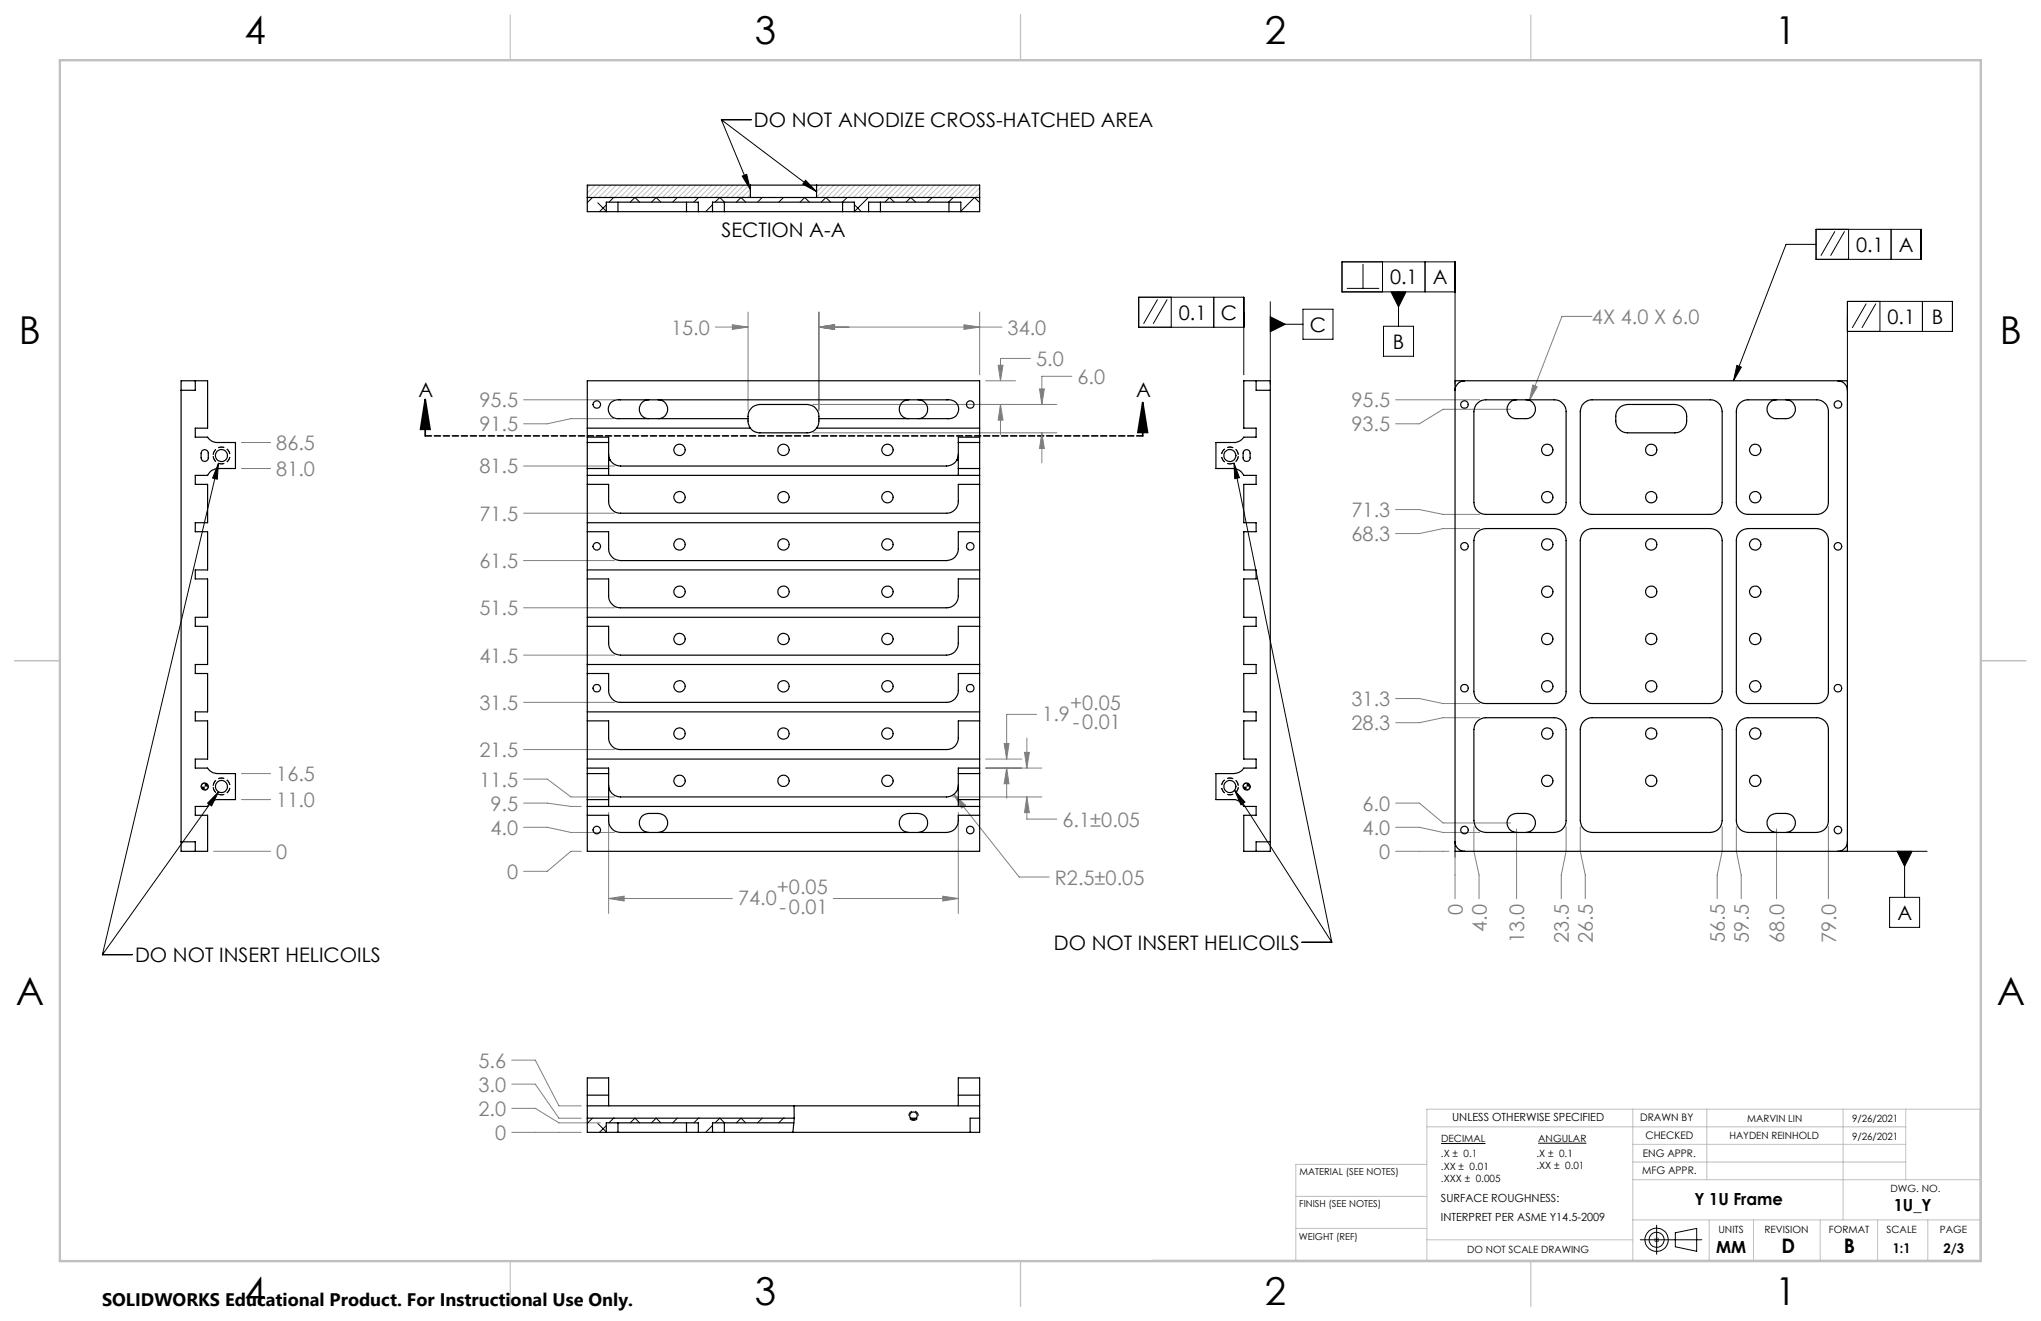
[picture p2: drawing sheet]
<svg xmlns="http://www.w3.org/2000/svg" width="432mm" height="279mm" viewBox="0 0 432 279" stroke-linecap="round" stroke-linejoin="round" font-family="sans-serif">
<g fill="none" stroke="#000" stroke-width=".21">
<path d="M152.6 25.3h6.4M152.6 25.3l20.2 15.2M152.6 25.3l6.2 14.8M157 37.3l1-.4 .7 3.2zM170.4 38.1l2.4 2.4-3-1.6zM288.4 55.8v5.2M292.5 55.4v6.3M301.5 55.4v6.3M384.2 48.5h22.2v6.4h-22.2zM384.2 51.7h-6.3l-11.2 28.8M388.2 48.9l-3 5.2M390.2 48.9l-2.9 5.2"/>
<path d="M391.1 48.5v6.4M400.1 48.5v6.4M244.9 63.3l-3 5.2M246.9 63.3l-2.9 5.2M247.8 62.9v6.3M256.8 62.9v6.3M263.1 69.2h-22.2v-6.3h22.2v16.4M268.7 67l3.2 1.6-3.2 1.6zM268.7 68.6h7M268.7 63.8v17.5M275.7 65.4h6.3v6.4h-6.3zM284.9 61h6.9"/>
<path d="M292.7 69h6.3v6.4h-6.3zM294.3 61.7h3.2l-1.6 3.2zM295.9 61.7v7.3M307.8 61.7h-23.9v-6.3h23.9v25.9M367.5 77.3l.9 .3-1.7 2.9zM390.8 70.1h22.3v-6.4h-22.3v17.6M394.8 64.2l-2.9 5.2M396.9 64.2l-3 5.2M397.7 63.7v6.4M406.7 63.7v6.4M46.2 98l-24.5 103.9M46.2 98l-.2 3.4-1-.3z"/>
<path d="M261.1 97.9l20.7 101.4M261.1 97.9l1.1 3.1-1 .2zM43.3 165.6a.77 .77 0 0 0-.8 .8M44.1 166.4a.78 .78 0 0 1-.8 .7M46.2 167.5l-24.5 34.4M46.2 167.5l-1.4 3-.9-.6zM261.2 167.1l2.2 2.6-.9 .5zM261.2 167.1l20.6 32.2M263.7 165.6a.72 .72 0 0 0-.7 .8M264.5 166.4a.78 .78 0 0 1-.8 .7M275.4 199.3h6.4M390.1 180.1h17.6"/>
<path d="M399.8 189.8h6.3v6.3h-6.3zM401.4 180.1h3.1l-1.6 3.1zM402.9 180.1v9.7M21.7 201.9h6.3M304.9 241.9h9.4M325.4 241.8h10.2M350.5 259.2v6.1M347 262.2h13M350.1 261.9l.7 .7M350.8 261.9l-.7 .7M354.4 260.7l4.6-.9v4.9l-4.6-1z"/>
<circle cx="350.5" cy="262.2" r="2.45"/>
<circle cx="350.5" cy="262.2" r="1.59"/>
</g>
<path d="M90 84.5l1 6.3h-2zM90 84.5v7.7M241.8 85.1l1 6.4h-2.1zM241.8 85.1v7.1" fill="none" stroke="#000" stroke-width=".35"/>
<g fill="none" stroke="#c0c0c0" stroke-width=".21">
<path d="M124.8 39.2l-.6 .5M125.9 39.2l-1.7 1.6M127 39.2l-2.6 2.6M128.1 39.2l-2.5 2.6M129.3 39.2l-2.6 2.6M130.4 39.2l-2.6 2.6M131.5 39.2l-2.6 2.6M132.6 39.2l-2.6 2.6M133.8 39.2l-2.6 2.6M134.9 39.2l-2.6 2.6M136 39.2l-2.6 2.6M137.1 39.2l-2.6 2.6"/>
<path d="M138.3 39.2l-2.7 2.6M139.4 39.2l-2.6 2.6M140.5 39.2l-2.6 2.6M141.6 39.2l-2.6 2.6M142.7 39.2l-2.6 2.6M143.9 39.2l-2.6 2.6M145 39.2l-2.6 2.6M146.1 39.2l-2.6 2.6M147.2 39.2l-2.6 2.6M148.3 39.2l-2.6 2.6M149.5 39.2l-2.6 2.6M150.6 39.2l-2.6 2.6"/>
<path d="M151.7 39.2l-2.6 2.6M152.8 39.2l-2.6 2.6M154 39.2l-2.6 2.6M155.1 39.2l-2.6 2.6M156.2 39.2l-2.6 2.6M157.3 39.2l-2.6 2.6M158.5 39.2l-2.6 2.6M173 39.2l-.2 .3M174.2 39.2l-1.4 1.4M175.3 39.2l-2.5 2.5M176.4 39.2l-2.6 2.6M177.5 39.2l-2.6 2.6"/>
<path d="M178.6 39.2l-2.5 2.6M179.8 39.2l-2.6 2.6M180.9 39.2l-2.6 2.6M182 39.2l-2.6 2.6M183.2 39.2l-2.6 2.6M184.3 39.2l-2.6 2.6M185.4 39.2l-2.6 2.6M186.5 39.2l-2.6 2.6M187.6 39.2l-2.6 2.6M188.8 39.2l-2.6 2.6M189.9 39.2l-2.6 2.6M191 39.2l-2.6 2.6"/>
<path d="M192.1 39.2l-2.6 2.6M193.3 39.2l-2.7 2.6M194.4 39.2l-2.6 2.6M195.5 39.2l-2.6 2.6M196.6 39.2l-2.6 2.6M197.7 39.2l-2.5 2.6M198.9 39.2l-2.6 2.6M200 39.2l-2.6 2.6M201.1 39.2l-2.6 2.6M202.2 39.2l-2.6 2.6M203.3 39.2l-2.5 2.6M204.5 39.2l-2.6 2.6"/>
<path d="M205.6 39.2l-2.6 2.6M206.7 39.2l-2.6 2.6M207.3 39.8l-2.1 2M158.8 40l-1.8 1.8M158.8 41.1l-.7 .7M207.3 40.9l-.9 .9M301.9 238.3h101.3M345.4 234.6v32M361.1 234.6v14.9M389.9 234.6v23.4M403.2 234.6v14.9M274.1 253h27.8"/>
<path d="M274.1 259.8h27.8M301.9 246.3h-27.8v20.3M345.4 249.5h73.5M345.4 258h73.5M345.4 242h57.8M345.4 245.8h57.8M361.6 258v8.6M371 258v8.6M385.1 258v8.6M397.2 258v8.6M407.8 258v8.6M243.9 266.6h175"/>
<path d="M301.9 262.2h43.5M350 262.2h1M350.1 261.9l.7 .7M350.5 261.7v1M350.8 261.9l-.7 .7M418.9 265.1v-30.5h-117v32"/>
</g>
<g fill="none" stroke="#808080" stroke-width=".21">
<path d="M151.3 69.2h7M154.9 68.7l3.4 .5-3.4 .5zM158.3 66v20.8M173.2 69.2l3.4-.5v1zM173.2 66v20.8M173.2 69.2h38.8M203.9 68.7l3.4 .5-3.4 .5zM207.3 66v13.3M211.2 77.3h1l-.5 3.2zM218 75.8h-6.3v4.7M226.8 79.6h-6.4v5.9M336.8 66.9h-6.4l-6.8 17.8"/>
<path d="M51.1 99.1h6.2M51.1 93.6h6.2M110.8 84.6h19.2M110.8 98.6h19.2M129.8 88.5h-9l-5 1.1h-5M172 85.5h51.6M172 91.5h51.6M208.5 80.5h6.3M211.7 85.5l.5 3.4h-1zM211.7 85.5v6.4M219.9 82.3h1l-.5 3.2zM220.4 91.5l.5 3.4h-1z"/>
<path d="M220.4 91.5v6.4M295.3 84.6h17.8M319.6 86.6h-14.3l-5 3h-5M324.3 81.4l.9 .4-1.6 2.9zM110.8 118.6h19.2M110.8 108.5h19.2M295.3 107.8h5l5 1h7.8M313.1 111.8h-7.8l-5 1.1h-5M110.8 138.6h19.2M110.8 128.6h19.2M110.8 158.5h19.2M110.8 148.6h19.2"/>
<path d="M212.4 157.3h1.1l-.5 3.2zM216.7 159.1h1.1l-.6 3.4zM217.2 156.1v6.4M219.3 151.1h-6.3v9.4M295.3 147.7h5l5 1.1h7.8M313.1 151.8h-7.8l-5 1.1h-5M51.1 169.1h6.2M51.1 163.6h6.2M110.8 175h5l5 1.1h9.2M110.8 169.9h5l5 .7h2.2M110.8 164.8h5l5 3.8h9.2M128.8 171.8v21.4"/>
<path d="M201.5 168.6h18.9M201.8 168l2.5 2.3-.9 .6zM201.8 168l13.8 17.5h6.4M202.7 171.8v21.4M208.5 160.5h7.6M208.5 162.5h11.9M213 162.5l.5 3.3h-1.1zM213 162.5v6.3M217.2 168.6l.6 3.3h-1.1zM217.2 168.6v4.6h6.4M295.3 175h5l5 1.1h7.8M295.3 169.9h5l5 4.2h14.3"/>
<path d="M311.8 174.8v5.3l1.1 5v5M320.9 175.3v14.8M331.3 174.8v5.3l-1 5v5M334.3 174.8v5.3l1.1 5v5M364.3 174.8v5.3l-1 5v5M367.3 174.8v5.3l1.1 5v5M375.8 175.3v14.8M386.8 174.8v15.3M45.2 180.1h12.1M123 180.1h-2.2l-5 4.2h-5M128.8 190l3.2-.5v1.1zM128.8 190h26.1"/>
<path d="M176.3 190h26.4M199.5 189.5l3.2 .5-3.2 .6zM295.3 180.1h11.3M307.8 180.1v10M108.3 239.5h14.7M108.3 234.4h4.9l5.1 3.1h8.7M108.3 229.3h4.9l5.1 7.2h4.7M108.3 224.2h4.9l5.1 9.7h4.7"/>
</g>
<path d="M45.1 96.3a1.77 1.77 0 0 0 2.6 1.6 1.77 1.77 0 0 0 .2-3 1.77 1.77 0 0 0-2.8 1.2v.2M45.1 96.3a1.77 1.77 0 0 1 2.6-1.5 1.77 1.77 0 0 1 .2 3 1.77 1.77 0 0 1-2.8-1.3v-.2M262 96.3a1.78 1.78 0 0 1-2.6 1.6 1.78 1.78 0 0 1-.2-3 1.78 1.78 0 0 1 2.8 1.2v.2M262 96.3a1.78 1.78 0 0 0-2.6-1.5 1.78 1.78 0 0 0-.2 3 1.78 1.78 0 0 0 2.8-1.3v-.2M45.1 166.3a1.77 1.77 0 0 0 2.6 1.6 1.77 1.77 0 0 0 .2-3 1.77 1.77 0 0 0-2.8 1.2v.2M45.1 166.3a1.77 1.77 0 0 1 2.6-1.5 1.77 1.77 0 0 1 .2 3 1.77 1.77 0 0 1-2.8-1.3v-.2M262 166.3a1.78 1.78 0 0 1-2.6 1.6 1.78 1.78 0 0 1-.2-3 1.78 1.78 0 0 1 2.8 1.2v.2M262 166.3a1.78 1.78 0 0 0-2.6-1.5 1.78 1.78 0 0 0-.2 3 1.78 1.78 0 0 0 2.8-1.3v-.2" fill="none" stroke="#000" stroke-width=".21" stroke-dasharray="1.3 .6" stroke-dashoffset="-.2" stroke-linecap="butt"/>
<path d="M193.3 237a1 1 0 0 1-.9-1.5 1 1 0 0 1 1.7-.1 1 1 0 0 1-.7 1.6h-.1" fill="none" stroke="#000" stroke-width=".21" stroke-dasharray="1.3 .6" stroke-dashoffset=".4" stroke-linecap="butt"/>
<path d="M241.8 92.2h-151.8" fill="none" stroke="#000" stroke-width=".35" stroke-dasharray="1.3 .6"/>
<path d="M418.9 234.6v32" fill="none" stroke="#c0c0c0" stroke-width=".21" stroke-dasharray="15.2 1.3 1.3 1.3" stroke-dashoffset="1.2"/>
<path d="M108 3.2v9.5M215.9 3.2v9.5M323.8 3.2v9.5M3.1 139.7h9.6M419.1 139.7h9.5M108 266.7v9.6M215.9 266.7v9.6M323.8 266.7v9.6" fill="none" stroke="#c0c0c0" stroke-width=".25"/>
<path d="M12.7 12.7h406.4v254h-406.4z" fill="none" stroke="#c0c0c0" stroke-width=".5"/>
<g fill="#000">
<path d="M241.8 85.1l1 6.4h-2.1zM90 84.5l1 6.3h-2z"/>
<path d="M367.5 77.3l.9 .3-1.7 2.9zM401.4 180.1l1.5 3.1 1.6-3.1zM294.3 61.7l1.6 3.2 1.6-3.2zM170.4 38.1l2.4 2.4-3-1.6zM157 37.3l1-.4 .7 3.2z"/>
</g>
<path d="M173.2 69.2l3.4-.5v1zM154.9 68.7l3.4 .5-3.4 .5zM173.2 69.2l3.4-.5v1zM203.9 68.7l3.4 .5-3.4 .5zM219.9 82.3h1l-.5 3.2zM220.4 91.5l.5 3.4h-1zM211.7 85.5l.5 3.4h-1zM211.2 77.3h1l-.5 3.2zM212.4 157.3h1.1l-.5 3.2zM213 162.5l.5 3.3h-1.1zM217.2 168.6l.6 3.3h-1.1zM216.7 159.1h1.1l-.6 3.4zM199.5 189.5l3.2 .5-3.2 .6zM128.8 190l3.2-.5v1.1zM201.8 168l1.6 2.9 .9-.6zM324.3 81.4l-.7 3.3 1.6-2.9z" fill="#808080"/>
<path d="M46.2 167.5l-1.4 3-.9-.6zM46.2 98l-.2 3.4-1-.3zM42.5 166.4a.78 .78 0 0 0 .8 .7v-.7zM43.3 165.6v.8h.8a.78 .78 0 0 0-.8-.8zM261.1 97.9l1.1 3.1-1 .2zM261.2 167.1l2.2 2.6-.9 .5zM268.7 67l3.2 1.6-3.2 1.6zM263 166.4a.78 .78 0 0 0 .7 .7v-.7zM263.7 165.6v.8h.8a.78 .78 0 0 0-.8-.8z" fill="#000"/>
<g fill="none" stroke="#000" stroke-width=".25">
<path d="M158.8 39.2v2.6M172.8 39.2v2.6M124.2 41.8h83.1M128.3 44.8h2.4M128.3 44.8h-4.1v-5.6h83.1v5.6h-4M128.3 44.8v-2h19.4v2M130.7 42.8v2M130.7 44.8h14.5M145.2 44.8h2.5M145.2 42.8v2M147.7 44.8h3M150.7 44.8h2.5"/>
<path d="M150.7 44.8v-2h30.1v2M153.2 42.8v2M153.2 44.8h25.1M178.3 44.8h2.5M178.3 42.8v2M180.8 44.8h3M183.8 44.8h2.5M183.8 44.8v-2h19.5v2M186.3 44.8h14.5M186.3 42.8v2M200.8 44.8h2.5M200.8 42.8v2"/>
<path d="M38.3 82.5v-2h5.6v10.1h-2.6v1.9h2.6a2.33 2.33 0 0 0 2.1 1.1h3.8v5.5h-3.6a2.47 2.47 0 0 0-2.3 1.4h-2.6v1.9h2.6v8.2h-2.6v1.9h2.6v8h-2.6v1.9h2.6v8.2h-2.6v1.9h2.6v8h-2.6v2h2.6v8.1h-2.6v1.9h2.6v8h-2.6v2h2.6a2.46 2.46 0 0 0 2.1 1.1h3.8v5.5h-3.6a2.47 2.47 0 0 0-2.3 1.5h-2.6v1.8h2.6v7.7h-5.6v-2.1M38.3 82.5v95.5M41.3 80.5v2h-3M42.7 95.4a.77 .77 0 0 1 .9-.3 .77 .77 0 0 1 .5 .7v1a.76 .76 0 0 1-.8 .8 .76 .76 0 0 1-.8-.8v-1zM124.2 99.1v1.4M124.2 92.5h4.6v1.1M124.2 92.5v1.1M124.2 99.1h4.6M124.2 92.5v-12h83.1v12M124.2 93.6v5.5M124.2 93.6h4.6M124.2 90.6h34.6"/>
<path d="M128.8 99.1v1.4M128.8 96.1l.1 .7M128.8 93.6v5.5M128.8 97.3h.3M128.8 96.8h.1M128.9 96.8l.2 .5M129.1 97.3a2.57 2.57 0 0 0 2.2 1.3h69a2.57 2.57 0 0 0 2.1-1.3M137.3 84.6a1.99 1.99 0 0 0-2 2 1.99 1.99 0 0 0 2 1.9M139.2 84.6a1.99 1.99 0 0 1 2.1 2 1.99 1.99 0 0 1-2.1 1.9M158.3 88.5h-27.2a2.04 2.04 0 0 1-2.4-2.1 2.04 2.04 0 0 1 2.6-1.8h69a2.04 2.04 0 0 1 2.5 1.9 2.04 2.04 0 0 1-2.4 2h-27.2M158.8 90.6l-.4-.7a4.7 4.7 0 0 1 .3-3.2 2.38 2.38 0 0 1 2.1-1.2h9.9a2.72 2.72 0 0 1 2.5 3.5l-.1 .9-.3 .7M158.8 90.6a2.41 2.41 0 0 0 2 .9h9.9a2.41 2.41 0 0 0 2.1-.9"/>
<path d="M172.8 90.6h34.5M192.3 84.6a1.99 1.99 0 0 0-2 2 1.99 1.99 0 0 0 2 1.9M194.2 84.6a1.99 1.99 0 0 1 2.1 2 1.99 1.99 0 0 1-2.1 1.9M202.4 97.3h.3M202.6 96.8l-.2 .5M202.6 96.8h.1M202.7 99.1v1.4M202.7 96.1l-.1 .7M202.7 99.1h4.6M202.7 93.6h4.6M202.7 93.6v5.5M207.3 99.1v1.4"/>
<path d="M207.3 92.5v1.1M207.3 92.5h-4.6v1.1M207.3 93.6v5.5M263.2 95.4a.74 .74 0 0 1 .8-.3 .74 .74 0 0 1 .5 .7v1a.74 .74 0 0 1-.8 .8 .74 .74 0 0 1-.7-.8v-1zM265.7 80.5v2h3M268.7 82.5v-2h-5.6v10.1h2.6v1.9h-2.6a2.44 2.44 0 0 1-2.1 1.1h-3.8v5.5h3.7a2.47 2.47 0 0 1 2.2 1.4h2.6v1.9h-2.6v8.2h2.6v1.9h-2.6v8h2.6v1.9h-2.6v8.2h2.6v1.9h-2.6v8h2.6v2h-2.6v8.1h2.6v1.9h-2.6v8h2.6v2h-2.6a2.58 2.58 0 0 1-2.1 1.1h-3.8v5.5h3.7a2.47 2.47 0 0 1 2.2 1.5h2.6v1.8h-2.6v7.7h5.6v-2.1M268.7 82.5v95.5M307.8 80.5h83v99.6h-83zM309.8 80.5a2.05 2.05 0 0 0-2 2.1M312.6 85.3a2.32 2.32 0 0 1 1.7-.7h14.5a2.53 2.53 0 0 1 2.5 2.5v19.2a2.53 2.53 0 0 1-2.5 2.5h-14.5a2.53 2.53 0 0 1-2.5-2.5v-19.2a2.72 2.72 0 0 1 .8-1.8zM320.9 84.6a1.99 1.99 0 0 0-2.1 2 1.99 1.99 0 0 0 2.1 1.9 3.9 3.9 0 0 0 3.2-.4 2 2 0 0 0 .6-2.2 2 2 0 0 0-1.9-1.3M335.1 85.3a2.32 2.32 0 0 1 1.7-.7h25a2.53 2.53 0 0 1 2.5 2.5v19.2a2.53 2.53 0 0 1-2.5 2.5h-25a2.53 2.53 0 0 1-2.5-2.5v-19.2a2.72 2.72 0 0 1 .8-1.8z"/>
<path d="M342.6 86.3a2.72 2.72 0 0 1 1.7-.8h10a2.72 2.72 0 0 1 2.5 3.5 2.53 2.53 0 0 1-2.5 2.5h-10a2.72 2.72 0 0 1-2.5-3.4 2.32 2.32 0 0 1 .8-1.8zM368.1 85.3a2.33 2.33 0 0 1 1.8-.7h14.5a2.47 2.47 0 0 1 2.4 2.5v19.2a2.47 2.47 0 0 1-2.4 2.5h-14.5a2.47 2.47 0 0 1-2.6-2.5v-19.2a2.47 2.47 0 0 1 .8-1.8zM375.8 84.6a1.99 1.99 0 0 0-2 2 1.99 1.99 0 0 0 2 1.9 3.9 3.9 0 0 0 3.3-.4 2 2 0 0 0 .6-2.2 2 2 0 0 0-1.9-1.3M388.8 80.5a2.05 2.05 0 0 1 2 2.1M124.2 112.5h4.6v3.6a2.53 2.53 0 0 0 2.5 2.5h69a2.47 2.47 0 0 0 2.4-2.5v-3.6h4.6M124.2 102.4h4.6v3.6a2.53 2.53 0 0 0 2.5 2.5h69a2.47 2.47 0 0 0 2.4-2.5v-3.6h4.6M124.2 100.5v62M124.2 100.5h83.1M124.2 110.6h83.1M207.3 100.5v62M312.6 112.5a2.72 2.72 0 0 1 1.7-.7h14.5a2.53 2.53 0 0 1 2.5 2.5v32a2.53 2.53 0 0 1-2.5 2.5h-14.5a2.53 2.53 0 0 1-2.5-2.5v-32a2.72 2.72 0 0 1 .8-1.8zM335.1 112.5a2.72 2.72 0 0 1 1.7-.7h25a2.53 2.53 0 0 1 2.5 2.5v32a2.53 2.53 0 0 1-2.5 2.5h-25a2.53 2.53 0 0 1-2.5-2.5v-32a2.72 2.72 0 0 1 .8-1.8z"/>
<path d="M368.1 112.5a2.71 2.71 0 0 1 1.8-.7h14.5a2.47 2.47 0 0 1 2.4 2.5v32a2.47 2.47 0 0 1-2.4 2.5h-14.5a2.47 2.47 0 0 1-2.6-2.5v-32a2.47 2.47 0 0 1 .8-1.8zM124.2 132.5h4.6v3.6a2.53 2.53 0 0 0 2.5 2.5h69a2.47 2.47 0 0 0 2.4-2.5v-3.6h4.6M124.2 122.4h4.6v3.6a2.53 2.53 0 0 0 2.5 2.6h69a2.47 2.47 0 0 0 2.4-2.6v-3.6h4.6M124.2 120.5h83.1M124.2 130.6h83.1M124.2 142.5h4.6v3.5a2.53 2.53 0 0 0 2.5 2.6h69a2.47 2.47 0 0 0 2.4-2.6v-3.5h4.6M124.2 152.5h4.6v3.6a2.47 2.47 0 0 0 2.5 2.4h69a2.41 2.41 0 0 0 2.4-2.4v-3.6h4.6M124.2 150.6h83.1M124.2 140.5h83.1M312.6 152.5a2.72 2.72 0 0 1 1.7-.7h14.5a2.53 2.53 0 0 1 2.5 2.5v19.3a2.53 2.53 0 0 1-2.5 2.5h-14.5a2.53 2.53 0 0 1-2.5-2.5v-19.3a2.72 2.72 0 0 1 .8-1.8zM335.1 152.5a2.72 2.72 0 0 1 1.7-.7h25a2.53 2.53 0 0 1 2.5 2.5v19.3a2.53 2.53 0 0 1-2.5 2.5h-25a2.53 2.53 0 0 1-2.5-2.5v-19.3a2.72 2.72 0 0 1 .8-1.8zM368.1 152.5a2.71 2.71 0 0 1 1.8-.7h14.5a2.47 2.47 0 0 1 2.4 2.5v19.3a2.47 2.47 0 0 1-2.4 2.5h-14.5a2.47 2.47 0 0 1-2.6-2.5v-19.3a2.47 2.47 0 0 1 .8-1.8z"/>
<path d="M38.3 178h3v2.1M124.2 169.1v1.5M124.2 162.5h4.6v1.1M124.2 162.5v1.1M124.2 172.4h4.6a2.9 2.9 0 0 0 1.5 3.5l1 .2h69a2.47 2.47 0 0 0 2.4-2.5v-1.2h4.6M124.2 163.6v5.5M124.2 170.6v9.5h83.1v-9.5M124.2 169.1h4.6M124.2 163.6h4.6M124.2 170.6h83.1M124.2 160.5h83.1M128.8 169.1v1.5"/>
<path d="M128.8 166.1l.1 .7M128.8 163.6v5.5M128.8 166.8h.1M128.9 166.8a2.55 2.55 0 0 0 2.4 1.8h69a2.55 2.55 0 0 0 2.3-1.8M137.3 176.1a2.01 2.01 0 0 1-2-2 2.01 2.01 0 0 1 2-2.1 4.4 4.4 0 0 1 3.2 .5 2.02 2.02 0 0 1 .6 2.2 2.02 2.02 0 0 1-1.9 1.4M192.3 176.1a2.01 2.01 0 0 1-2-2 2.01 2.01 0 0 1 2-2.1 4.4 4.4 0 0 1 3.2 .5 2.02 2.02 0 0 1 .6 2.2 2.02 2.02 0 0 1-1.9 1.4M202.6 166.8h.1M202.7 169.1v1.5M202.7 166.1l-.1 .7M202.7 169.1h4.6M202.7 163.6h4.6M202.7 163.6v5.5"/>
<path d="M207.3 169.1v1.5M207.3 162.5v1.1M207.3 162.5h-4.6v1.1M207.3 163.6v5.5M268.7 178h-3v2.1M307.8 178a2.05 2.05 0 0 0 2 2.1M320.9 176.1a2.01 2.01 0 0 1-2.1-2 2.01 2.01 0 0 1 2.1-2.1 4.4 4.4 0 0 1 3.2 .5 2.02 2.02 0 0 1 .6 2.2 2.02 2.02 0 0 1-1.9 1.4M375.8 176.1a2.01 2.01 0 0 1-2-2 2.01 2.01 0 0 1 2-2.1 4.4 4.4 0 0 1 3.3 .5 2.02 2.02 0 0 1 .6 2.2 2.02 2.02 0 0 1-1.9 1.4M390.8 178a2.05 2.05 0 0 1-2 2.1M124.2 231.6v2.3M124.2 231.6v-3.6h4.6v3.6M124.2 233.9v5.6h4.1"/>
<path d="M124.2 233.9h83.1M124.2 236.5h43.8M124.2 231.6h4.6M128.3 239.5h2.4M128.3 239.5v-2h19.4v2M128.8 231.6v2.3M130.7 239.5h14.5M130.7 237.5v2M145.2 239.5h2.5M145.2 237.5v2M147.7 239.5h3M150.7 239.5h2.5"/>
<path d="M153.2 239.5h52M153.2 237.5v2M168 237.5h-17.3v2M168 233.9v2.8l-.3 2.8M192.6 236.5h1.3M202.7 231.6v2.3M202.7 231.6v-3.6h4.6v3.6M202.7 231.6h4.6M207.3 233.9v5.6h-2.1M207.3 231.6v2.3M207.3 236.5h-2.1v3"/>
<circle cx="46.8" cy="96.4" r="1.28"/>
<circle cx="126.2" cy="85.6" r=".8"/>
<circle cx="143.8" cy="95.2" r="1.2"/>
<circle cx="165.8" cy="95.1" r="1.21"/>
<circle cx="187.8" cy="95.1" r="1.2"/>
<circle cx="205.3" cy="85.6" r=".8"/>
<circle cx="260.2" cy="96.3" r="1.28"/>
<circle cx="309.8" cy="85.6" r=".8"/>
<circle cx="327.3" cy="95.1" r="1.21"/>
<circle cx="349.3" cy="95.1" r="1.2"/>
<circle cx="371.3" cy="95.2" r="1.2"/>
<circle cx="388.8" cy="85.6" r=".8"/>
<circle cx="126.2" cy="115.6" r=".8"/>
<circle cx="143.8" cy="105.2" r="1.2"/>
<circle cx="143.8" cy="115.2" r="1.2"/>
<circle cx="165.8" cy="115.2" r="1.21"/>
<circle cx="165.8" cy="105.2" r="1.21"/>
<circle cx="187.8" cy="115.1" r="1.2"/>
<circle cx="187.8" cy="105.2" r="1.2"/>
<circle cx="205.3" cy="115.6" r=".8"/>
<circle cx="309.8" cy="115.6" r=".8"/>
<circle cx="327.3" cy="105.2" r="1.21"/>
<circle cx="327.3" cy="115.2" r="1.21"/>
<circle cx="349.3" cy="115.1" r="1.2"/>
<circle cx="349.3" cy="105.2" r="1.2"/>
<circle cx="371.3" cy="105.2" r="1.2"/>
<circle cx="371.3" cy="115.2" r="1.2"/>
<circle cx="388.8" cy="115.6" r=".8"/>
<circle cx="143.8" cy="135.2" r="1.2"/>
<circle cx="143.8" cy="125.2" r="1.19"/>
<circle cx="165.8" cy="135.2" r="1.21"/>
<circle cx="165.8" cy="125.2" r="1.2"/>
<circle cx="187.8" cy="135.1" r="1.2"/>
<circle cx="187.8" cy="125.2" r="1.18"/>
<circle cx="327.3" cy="135.2" r="1.21"/>
<circle cx="327.3" cy="125.2" r="1.2"/>
<circle cx="349.3" cy="135.1" r="1.2"/>
<circle cx="349.3" cy="125.2" r="1.18"/>
<circle cx="371.3" cy="135.2" r="1.2"/>
<circle cx="371.3" cy="125.2" r="1.19"/>
<circle cx="126.3" cy="145.6" r=".81"/>
<circle cx="143.8" cy="155.2" r="1.2"/>
<circle cx="143.8" cy="145.2" r="1.19"/>
<circle cx="165.8" cy="155.2" r="1.21"/>
<circle cx="165.8" cy="145.2" r="1.2"/>
<circle cx="187.8" cy="155.2" r="1.2"/>
<circle cx="187.8" cy="145.2" r="1.18"/>
<circle cx="205.3" cy="145.6" r=".81"/>
<circle cx="309.8" cy="145.6" r=".81"/>
<circle cx="327.3" cy="155.2" r="1.21"/>
<circle cx="327.3" cy="145.2" r="1.2"/>
<circle cx="349.3" cy="155.2" r="1.2"/>
<circle cx="349.3" cy="145.2" r="1.18"/>
<circle cx="371.3" cy="155.2" r="1.2"/>
<circle cx="371.3" cy="145.2" r="1.19"/>
<circle cx="388.8" cy="145.6" r=".81"/>
<circle cx="43.3" cy="166.4" r=".75"/>
<circle cx="46.8" cy="166.3" r="1.28"/>
<circle cx="126.2" cy="175.6" r=".8"/>
<circle cx="143.8" cy="165.1" r="1.2"/>
<circle cx="165.8" cy="165.1" r="1.21"/>
<circle cx="187.8" cy="165.1" r="1.2"/>
<circle cx="205.3" cy="175.6" r=".8"/>
<circle cx="260.2" cy="166.3" r="1.28"/>
<circle cx="263.7" cy="166.4" r=".75"/>
<circle cx="309.8" cy="175.6" r=".8"/>
<circle cx="327.3" cy="165.1" r="1.21"/>
<circle cx="349.3" cy="165.1" r="1.2"/>
<circle cx="371.3" cy="165.1" r="1.2"/>
<circle cx="388.8" cy="175.6" r=".8"/>
<circle cx="193.3" cy="236" r=".81"/>
</g>
<g fill="none" stroke="#000" stroke-width=".21">
<path d="M125.3 41.8l-1.1 1.1M126.5 42.9l1.8 1.8M128.3 43.4l-1.5 1.4M129.8 41.8l-1 1M129.8 41.8h.1M133.3 42.8l1-1 1 1M137.8 42.8l1-1 1 1M143.3 41.8l-1 1M147.8 41.8l-1 1M150.7 43.3l-1.4 1.5M151.3 42.8l1-1 1 1M155.8 42.8l1-1 1 1"/>
<path d="M161.3 41.8l-1 1M165.8 41.8l-1.1 1M169.3 42.8l1-1 .9 1M173.7 42.8l1-1 1 1M179.2 41.8l-1 1M180.8 43.3l1.4 1.5M183.7 41.8l-2.9 2.9M187.2 42.8l1-1 1 1M191.7 42.8l1-1 1 1M197.2 41.8l-1 1M201.7 41.8l-1 1M207.3 42.9l-1.1-1.1-2.9 2.9"/>
<path d="M125.3 236.5l-1.1 1.1M126.5 237.6l1.8 1.8M128.3 238.1l-1.5 1.4M129.8 236.5l-1 1M129.8 236.5h.1M133.3 237.5l1-1 1 1M137.8 237.5l1-1 1 1M143.3 236.5l-1 1M147.8 236.5l-1 1M147.8 236.5h.1M150.7 238l-1.4 1.5M151.3 237.5l1-1 1 1"/>
<path d="M155.8 237.5l1-1 1 1M161.3 236.5l-1 1M165.8 236.5l-1.1 1M165.8 236.5h.1"/>
</g>
<g font-size="8.1">
<text x="51.7" y="9.3">4</text>
<text x="159.7" y="9.3">3</text>
<text x="267.6" y="9.3">2</text>
<text x="375.6" y="9.3">1</text>
<text x="4" y="72.8">B</text>
<text x="423.1" y="72.8">B</text>
<text x="3.3" y="212.5">A</text>
<text x="422.4" y="212.5">A</text>
<text x="51.7" y="276">4</text>
<text x="159.7" y="276">3</text>
<text x="267.6" y="276">2</text>
<text x="375.6" y="276">1</text>
</g>
<g font-size="4.2">
<text x="159.5" y="26.9">DO NOT ANODIZE CROSS-HATCHED AREA</text>
<text x="152.7" y="50.2">SECTION A-A</text>
<text x="392.7" y="53.3">0.1</text>
<text x="401.7" y="53.3">A</text>
<text x="294.1" y="60.2">0.1</text>
<text x="303.1" y="60.2">A</text>
<text x="249.4" y="67.6">0.1</text>
<text x="258.3" y="67.6">C</text>
<text x="277.1" y="70.2">C</text>
<text x="399.3" y="68.5">0.1</text>
<text x="408.7" y="68.5">B</text>
<text x="294.7" y="73.8">B</text>
<text x="240.3" y="83.9">A</text>
<text x="88.6" y="84.1">A</text>
<text x="401.4" y="194.5">A</text>
<text x="28.6" y="203.5">DO NOT INSERT HELICOILS</text>
<text x="223" y="200.9">DO NOT INSERT HELICOILS</text>
<text x="376.9" y="265">D</text>
<text x="390.1" y="265">B</text>
</g>
<g font-size="4.2" fill="#808080">
<text x="142" y="70.8">15.0</text>
<text x="213.2" y="70.8">34.0</text>
<text x="336.8" y="68.5">4X 4.0 X 6.0</text>
<text x="219.2" y="77.4">5.0</text>
<text x="228" y="81.2">6.0</text>
<text x="101.4" y="86.1">95.5</text>
<text x="285.9" y="86.1">95.5</text>
<text x="58.4" y="95.2">86.5</text>
<text x="101.4" y="91.2">91.5</text>
<text x="285.9" y="91.2">93.5</text>
<text x="58.4" y="100.7">81.0</text>
<text x="101.4" y="100.1">81.5</text>
<text x="101.4" y="110.1">71.5</text>
<text x="285.9" y="109.3">71.3</text>
<text x="285.9" y="114.4">68.3</text>
<text x="101.4" y="120.1">61.5</text>
<text x="101.4" y="130.1">51.5</text>
<text x="101.4" y="140.1">41.5</text>
<text x="285.9" y="149.3">31.3</text>
<text x="101.4" y="150.1">31.5</text>
<text x="220.5" y="152.4">1.9</text>
<text x="226.4" y="150.2">+0.05</text>
<text x="227" y="154.3">-0.01</text>
<text x="285.9" y="154.4">28.3</text>
<text x="101.4" y="160.1">21.5</text>
<text x="58.4" y="165.2">16.5</text>
<text x="101.4" y="166.4">11.5</text>
<text x="58.4" y="170.7">11.0</text>
<text x="103.8" y="171.5">9.5</text>
<text x="288.3" y="171.5">6.0</text>
<text x="103.8" y="176.5">4.0</text>
<text x="224.8" y="174.8">6.1±0.05</text>
<text x="288.3" y="176.5">4.0</text>
<text x="58.4" y="181.6">0</text>
<text x="107.3" y="185.9">0</text>
<text x="291.8" y="181.6">0</text>
<text x="156.1" y="191.4">74.0</text>
<text x="164.3" y="189.1">+0.05</text>
<text x="223.2" y="187.1">R2.5±0.05</text>
<text x="164.9" y="193.2">-0.01</text>
<text x="309.5" y="193.6" transform="rotate(-90 309.5 193.6)">0</text>
<text x="314.5" y="197.1" transform="rotate(-90 314.5 197.1)">4.0</text>
<text x="322.5" y="199.4" transform="rotate(-90 322.5 199.4)">13.0</text>
<text x="331.9" y="199.4" transform="rotate(-90 331.9 199.4)">23.5</text>
<text x="337" y="199.4" transform="rotate(-90 337 199.4)">26.5</text>
<text x="364.9" y="199.4" transform="rotate(-90 364.9 199.4)">56.5</text>
<text x="370" y="199.4" transform="rotate(-90 370 199.4)">59.5</text>
<text x="377.5" y="199.4" transform="rotate(-90 377.5 199.4)">68.0</text>
<text x="388.5" y="199.4" transform="rotate(-90 388.5 199.4)">79.0</text>
<text x="101.2" y="225.8">5.6</text>
<text x="101.2" y="230.9">3.0</text>
<text x="101.2" y="236">2.0</text>
<text x="104.8" y="241.1">0</text>
</g>
<text font-size="3.8" x="21.6" y="276.3">SOLIDWORKS Educational Product. For Instructional Use Only.</text>
<g font-size="3.5">
<text x="358.5" y="254.8">Y 1U Frame</text>
<text x="400.7" y="256.2">1U_Y</text>
<text x="363.1" y="265">MM</text>
</g>
<g font-size="2.8">
<text x="400.5" y="265">1:1</text>
<text x="411.2" y="265">2/3</text>
</g>
<g font-size="2.4">
<text x="307.2" y="237.2">UNLESS OTHERWISE SPECIFIED</text>
<text x="304.8" y="254.3">SURFACE ROUGHNESS:</text>
<text x="304.8" y="258.2">INTERPRET PER ASME Y14.5-2009</text>
</g>
<g font-size="2.2">
<text x="347" y="237.2">DRAWN BY</text>
<text x="347.6" y="244.7">ENG APPR.</text>
<text x="348.1" y="240.9">CHECKED</text>
<text x="347.4" y="248.4">MFG APPR.</text>
</g>
<g font-size="2.1">
<text x="369.6" y="237.4">MARVIN LIN</text>
<text x="391.8" y="237.4">9/26/2021</text>
<text x="304.8" y="244.7">.X ± 0.1</text>
<text x="304.9" y="241.6">DECIMAL</text>
<text x="325" y="244.7">.X ± 0.1</text>
<text x="325.4" y="241.6">ANGULAR</text>
<text x="365.9" y="240.9">HAYDEN REINHOLD</text>
<text x="391.8" y="241.1">9/26/2021</text>
<text x="304.8" y="247.4">.XX ± 0.01</text>
<text x="304.8" y="249.9">.XXX ± 0.005</text>
<text x="325" y="247.3">.XX ± 0.01</text>
<text x="400" y="252.1">DWG. NO.</text>
<text x="363.5" y="260.7">UNITS</text>
<text x="373.3" y="260.7">REVISION</text>
<text x="386.9" y="260.7">FORMAT</text>
<text x="399.1" y="260.7">SCALE</text>
<text x="410.4" y="260.7">PAGE</text>
<text x="310.4" y="265">DO NOT SCALE DRAWING</text>
</g>
<g font-size="2">
<text x="274.9" y="248.5">MATERIAL (SEE NOTES)</text>
<text x="274.9" y="255.4">FINISH (SEE NOTES)</text>
<text x="274.8" y="262.3">WEIGHT (REF)</text>
</g>
</svg>
